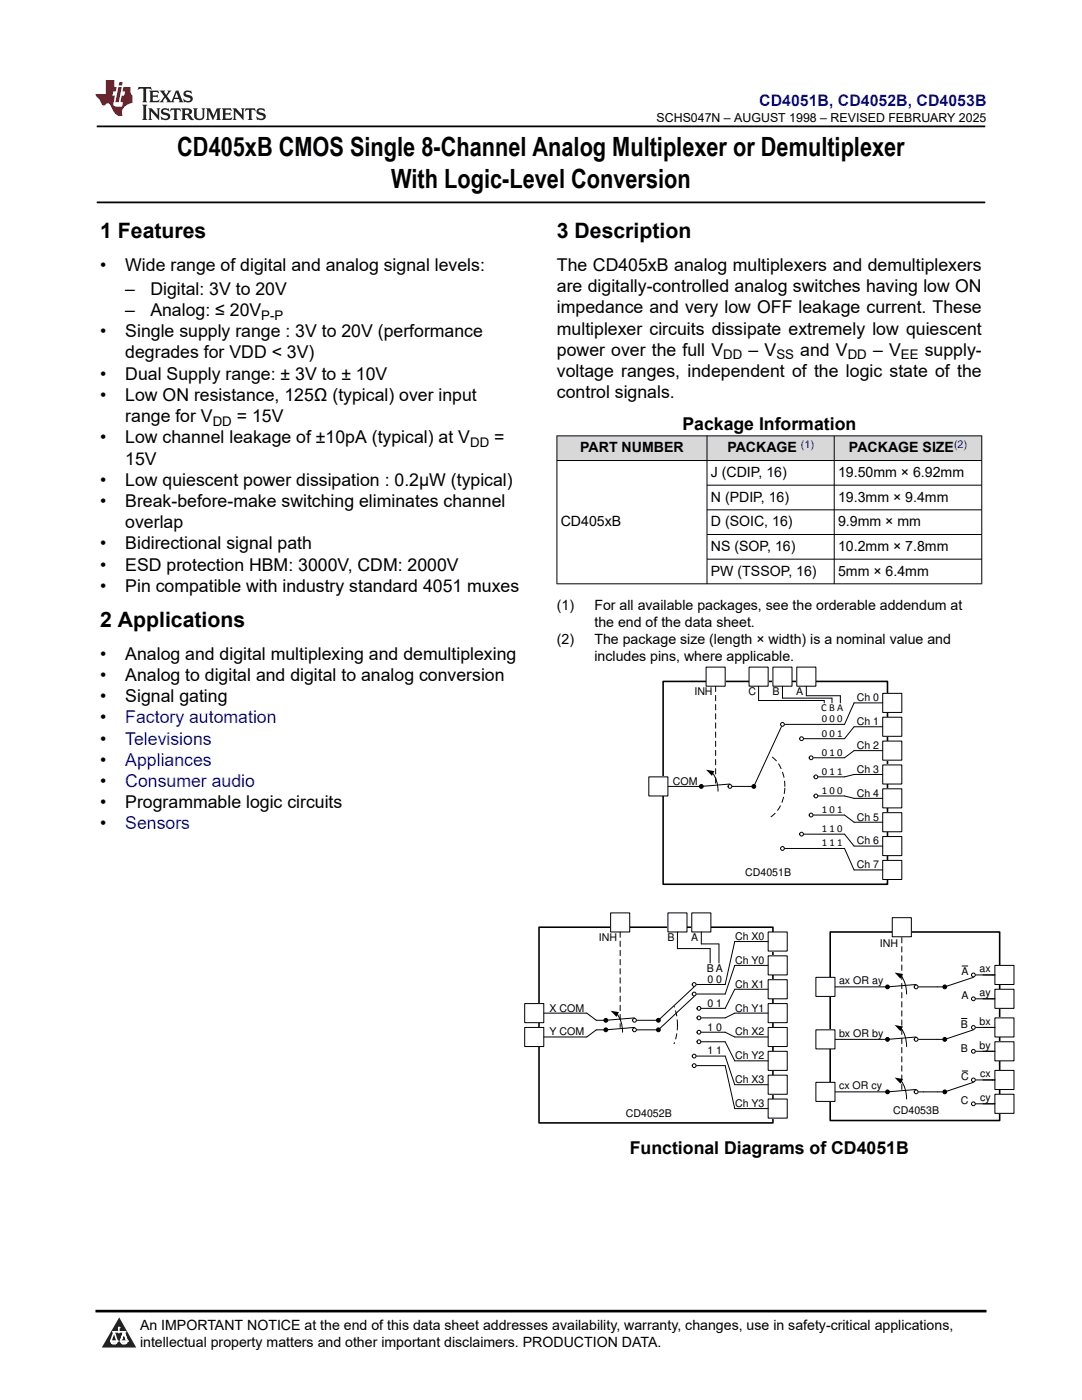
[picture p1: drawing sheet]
<svg xmlns="http://www.w3.org/2000/svg" width="216mm" height="279mm" viewBox="0 0 216 279" stroke-linecap="round" stroke-linejoin="round" font-family="sans-serif">
<path d="M19.3 25.2h177.3M19.3 40.4h177.3" fill="none" stroke="#000" stroke-width=".35"/>
<g fill="#d8d8d8">
<path d="M111.1 87h84.8v4.9h-84.8z" fill-rule="evenodd"/>
<path d="M111.2 87h29.8v4.8h-29.8z" fill-rule="evenodd"/>
<path d="M141.1 87h25.3v4.8h-25.3z" fill-rule="evenodd"/>
<path d="M166.5 87h29.3v4.8h-29.3z" fill-rule="evenodd"/>
</g>
<path d="M111.1 87h84.9M111.1 91.9h84.9M111.1 86.9v29.7M141.1 86.9v29.7M141.1 96.8h54.9M166.5 86.9v29.7M195.9 86.9v29.7M141.1 101.7h54.9M141.1 106.7h54.9M141.1 111.6h54.9M196 116.5h-84.9" fill="none" stroke="#000" stroke-width=".2"/>
<path d="M149 151.6a3.8 3.8 0 0 1 6.2 .6 8.5 8.5 0 0 1-.5 10.1 3.8 3.8 0 0 1-6.2-.6 8.5 8.5 0 0 1 .5-10.1z" fill="none" stroke="#000" stroke-width=".2" stroke-dasharray="1.1 .8"/>
<path d="M146.6 146h6.9v21.4h-6.9z" fill-rule="evenodd" fill="#fff"/>
<path d="M132.3 136h44.8v40.5h-44.8z" fill="none" stroke="#000" stroke-width=".32"/>
<path d="M140.9 133.1h3.8v3.8h-3.8z" fill-rule="evenodd" fill="#fff"/>
<g fill="none" stroke="#000" stroke-width=".2">
<path d="M140.9 133.1h3.8v3.8h-3.8zM142.2 154.3a5.7 5.7 0 0 1 1.1 3.6M145.7 156.5l-5.8 .4h-6.6M155.9 145l-5.5 11.9h-4.3M156.6 144.6h11.9M160.4 147.4h8.1M162.3 151.2h6.2M163.3 155h5.2M163.3 158.9h5.2M156.6 169.3h11.9M160.4 166.5h8.1M162.3 162.7h6.2"/>
<circle cx="139.9" cy="156.9" r=".38"/>
<circle cx="145.7" cy="156.9" r=".38"/>
<circle cx="150.4" cy="156.9" r=".38"/>
<circle cx="159.9" cy="147.4" r=".38"/>
<circle cx="161.8" cy="151.2" r=".38"/>
<circle cx="162.8" cy="155" r=".38"/>
<circle cx="162.8" cy="158.9" r=".38"/>
<circle cx="156.1" cy="169.3" r=".38"/>
<circle cx="159.9" cy="166.5" r=".38"/>
<circle cx="161.8" cy="162.7" r=".38"/>
</g>
<g fill="#000">
<path d="M140.9 153.6l1.7 .3-.5 .9z"/>
<circle cx="139.9" cy="156.9" r=".38"/>
<circle cx="150.4" cy="156.9" r=".38"/>
</g>
<path d="M176.1 138.4h3.8v3.8h-3.8z" fill-rule="evenodd" fill="#fff"/>
<path d="M176.1 138.4h3.8v3.8h-3.8z" fill="none" stroke="#000" stroke-width=".2"/>
<path d="M176.1 143.1h3.8v3.8h-3.8z" fill-rule="evenodd" fill="#fff"/>
<path d="M176.1 143.1h3.8v3.8h-3.8z" fill="none" stroke="#000" stroke-width=".2"/>
<path d="M176.1 147.9h3.8v3.8h-3.8z" fill-rule="evenodd" fill="#fff"/>
<path d="M176.1 147.9h3.8v3.8h-3.8z" fill="none" stroke="#000" stroke-width=".2"/>
<path d="M176.1 152.7h3.8v3.8h-3.8z" fill-rule="evenodd" fill="#fff"/>
<path d="M176.1 152.7h3.8v3.8h-3.8z" fill="none" stroke="#000" stroke-width=".2"/>
<path d="M176.1 157.4h3.8v3.8h-3.8z" fill-rule="evenodd" fill="#fff"/>
<path d="M176.1 157.4h3.8v3.8h-3.8z" fill="none" stroke="#000" stroke-width=".2"/>
<path d="M176.1 162.2h3.8v3.8h-3.8z" fill-rule="evenodd" fill="#fff"/>
<path d="M176.1 162.2h3.8v3.8h-3.8z" fill="none" stroke="#000" stroke-width=".2"/>
<path d="M176.1 166.9h3.8v3.9h-3.8z" fill-rule="evenodd" fill="#fff"/>
<path d="M176.1 166.9h3.8v3.9h-3.8z" fill="none" stroke="#000" stroke-width=".2"/>
<path d="M176.1 171.7h3.8v3.8h-3.8z" fill-rule="evenodd" fill="#fff"/>
<path d="M168.5 158.9l1.9 .4h5.7M176.1 140.3h-5.7l-1.9 4.3M176.1 145h-5.7l-1.9 2.4M176.1 149.8h-5.7l-1.9 1.4M176.1 154.6h-5.7l-1.9 .4M168.5 162.7l1.9 1.4h5.7M168.5 166.5l1.9 2.4h5.7M168.5 169.3l1.9 4.3h5.7M176.1 171.7h3.8v3.8h-3.8z" fill="none" stroke="#000" stroke-width=".2"/>
<path d="M142.8 136.9v19.6" fill="none" stroke="#000" stroke-width=".2" stroke-dasharray="1.1 .8"/>
<path d="M149.5 133.1h3.8v3.8h-3.8z" fill-rule="evenodd" fill="#fff"/>
<path d="M149.5 133.1h3.8v3.8h-3.8z" fill="none" stroke="#000" stroke-width=".2"/>
<path d="M154.2 133.1h3.8v3.8h-3.8z" fill-rule="evenodd" fill="#fff"/>
<path d="M154.2 133.1h3.8v3.8h-3.8z" fill="none" stroke="#000" stroke-width=".2"/>
<path d="M159 133.1h3.8v3.8h-3.8z" fill-rule="evenodd" fill="#fff"/>
<path d="M151.4 136.9v2.9h13.1v.5M156.1 136.9v2.4h9.9v1M159 133.1h3.8v3.8h-3.8zM160.9 136.9v2h6.8v1.4" fill="none" stroke="#000" stroke-width=".2"/>
<path d="M129.5 155h3.8v3.9h-3.8z" fill-rule="evenodd" fill="#fff"/>
<g fill="none" stroke="#000" stroke-width=".2">
<path d="M129.5 155h3.8v3.9h-3.8zM166.6 197h10M194.2 195l-5.7 2"/>
<circle cx="156.1" cy="144.6" r=".38"/>
<circle cx="188.5" cy="197" r=".38"/>
<circle cx="194.2" cy="194.6" r=".38"/>
</g>
<path d="M165.7 186h33.8v37.6h-33.8z" fill="none" stroke="#000" stroke-width=".32"/>
<circle cx="188.5" cy="197" r=".38" fill="#000"/>
<path d="M198.5 192.7h3.8v3.8h-3.8z" fill-rule="evenodd" fill="#fff"/>
<path d="M198.5 192.7h3.8v3.8h-3.8z" fill="none" stroke="#000" stroke-width=".2"/>
<path d="M198.5 197.4h3.8v3.8h-3.8z" fill-rule="evenodd" fill="#fff"/>
<path d="M198.5 197.4h3.8v3.8h-3.8z" fill="none" stroke="#000" stroke-width=".2"/>
<path d="M198.5 203.1h3.8v3.9h-3.8z" fill-rule="evenodd" fill="#fff"/>
<path d="M198.5 203.1h3.8v3.9h-3.8z" fill="none" stroke="#000" stroke-width=".2"/>
<path d="M198.5 207.9h3.8v3.8h-3.8z" fill-rule="evenodd" fill="#fff"/>
<path d="M198.5 207.9h3.8v3.8h-3.8z" fill="none" stroke="#000" stroke-width=".2"/>
<path d="M198.5 213.6h3.8v3.8h-3.8z" fill-rule="evenodd" fill="#fff"/>
<path d="M198.5 213.6h3.8v3.8h-3.8z" fill="none" stroke="#000" stroke-width=".2"/>
<path d="M198.5 218.4h3.8v3.8h-3.8z" fill-rule="evenodd" fill="#fff"/>
<path d="M198 194.6h.5M198 199.3h.5M198 205h.5M198 209.8h.5M198 215.5h.5M198.5 218.4h3.8v3.8h-3.8zM196.1 220.3h2.4" fill="none" stroke="#000" stroke-width=".2"/>
<path d="M162.8 195h3.8v3.9h-3.8z" fill-rule="evenodd" fill="#fff"/>
<g fill="none" stroke="#000" stroke-width=".2">
<path d="M162.8 195h3.8v3.9h-3.8zM194.7 194.6h3.8M194.7 199.3h3.8M166.6 207.4h10M194.2 205.5l-5.7 1.9"/>
<circle cx="194.2" cy="199.3" r=".38"/>
<circle cx="188.5" cy="207.4" r=".38"/>
<circle cx="194.2" cy="205" r=".38"/>
</g>
<circle cx="188.5" cy="207.4" r=".38" fill="#000"/>
<path d="M162.8 205.5h3.8v3.8h-3.8z" fill-rule="evenodd" fill="#fff"/>
<g fill="none" stroke="#000" stroke-width=".2">
<path d="M162.8 205.5h3.8v3.8h-3.8zM166.6 217.9h10M194.2 216l-5.7 1.9M194.7 205h3.8M194.7 209.8h3.8"/>
<circle cx="188.5" cy="217.9" r=".38"/>
<circle cx="194.2" cy="215.5" r=".38"/>
<circle cx="194.2" cy="209.8" r=".38"/>
</g>
<circle cx="188.5" cy="217.9" r=".38" fill="#000"/>
<path d="M162.8 216h3.8v3.8h-3.8z" fill-rule="evenodd" fill="#fff"/>
<g fill="none" stroke="#000" stroke-width=".2">
<path d="M179.8 194.8a5.7 5.7 0 0 1 1.1 3.6M182.8 196.5l-5.7 .5M192 192.8h1.1M196.1 194.6h1.9M196.1 199.3h1.9M162.8 216h3.8v3.8h-3.8zM179.8 205.3a5.7 5.7 0 0 1 1.1 3.6M179.8 215.7a5.7 5.7 0 0 1 1.1 3.6M182.8 207l-5.7 .4M182.8 217.4l-5.7 .5M183.3 207.4h3.8M183.3 217.9h.9"/>
<path d="M191.9 203.3h1M192 213.7h1.1M194.7 215.5h3.8M196.1 205h1.9M196.1 209.8h1.9M194.7 220.3h3.8"/>
<circle cx="177.1" cy="197" r=".38"/>
<circle cx="182.8" cy="197" r=".38"/>
<circle cx="177.1" cy="207.4" r=".38"/>
<circle cx="177.1" cy="217.9" r=".38"/>
<circle cx="182.8" cy="207.4" r=".38"/>
<circle cx="182.8" cy="217.9" r=".38"/>
<circle cx="194.2" cy="220.3" r=".38"/>
</g>
<g fill="#000">
<path d="M178.5 194.1l1.7 .3-.5 .9zM178.5 204.6l1.7 .3-.5 .9zM178.5 215.1l1.7 .2-.5 1z"/>
<circle cx="177.1" cy="197" r=".38"/>
<circle cx="177.1" cy="207.4" r=".38"/>
<circle cx="177.1" cy="217.9" r=".38"/>
</g>
<path d="M178 183.1h3.8v3.9h-3.8z" fill-rule="evenodd" fill="#fff"/>
<path d="M178 183.1h3.8v3.9h-3.8zM183.3 197h4.7M184.2 217.9h3.8M187.1 207.4h.9" fill="none" stroke="#000" stroke-width=".2"/>
<path d="M129.8 199a2.41 2.41 0 0 1 4.1 .7 10.2 10.2 0 0 1 0 9.8 2.51 2.51 0 0 1-2.3 1.5 2.51 2.51 0 0 1-2.3-1.5 10.1 10.1 0 0 1 0-9.8zM179.9 217.4v-30.4" fill="none" stroke="#000" stroke-width=".2" stroke-dasharray="1.1 .8"/>
<g fill="#fff">
<path d="M130.9 196.5h4.8v4.3h-4.8z" fill-rule="evenodd"/>
<path d="M127.6 192.7h4.7v21.4h-4.7z" fill-rule="evenodd"/>
</g>
<path d="M107.6 185h46.6v39.1h-46.6z" fill="none" stroke="#000" stroke-width=".32"/>
<path d="M121.8 182.2h3.9v3.8h-3.9z" fill-rule="evenodd" fill="#fff"/>
<g fill="none" stroke="#000" stroke-width=".2">
<path d="M121.8 182.2h3.9v3.8h-3.9zM138.5 197l-7.1 6.6h-4.3M123.1 202.4a5.7 5.7 0 0 1 1.1 3.6M126.6 203.1l-5.7 .5h-1.9"/>
<circle cx="138.5" cy="196.5" r=".38"/>
<circle cx="138.5" cy="198.4" r=".38"/>
<circle cx="120.9" cy="203.6" r=".38"/>
<circle cx="126.6" cy="203.6" r=".38"/>
<circle cx="131.4" cy="203.6" r=".38"/>
<circle cx="138.5" cy="212.7" r=".38"/>
<circle cx="138.5" cy="210.8" r=".38"/>
<circle cx="139.5" cy="203.1" r=".38"/>
<circle cx="139.5" cy="201.2" r=".38"/>
</g>
<g fill="#000">
<path d="M121.8 201.7l1.7 .3-.5 .9z"/>
<circle cx="120.9" cy="203.6" r=".38"/>
<circle cx="131.4" cy="203.6" r=".38"/>
</g>
<path d="M123.7 186v19" fill="none" stroke="#000" stroke-width=".2" stroke-dasharray="1.1 .8"/>
<path d="M104.7 200.3h3.8v3.8h-3.8z" fill-rule="evenodd" fill="#fff"/>
<g fill="none" stroke="#000" stroke-width=".2">
<path d="M138.5 198.9l-7.1 6.6h-4.3M104.7 200.3h3.8v3.8h-3.8zM108.5 202.2h8.6M126.6 205l-5.7 .5h-1.9"/>
<circle cx="120.9" cy="205.5" r=".38"/>
<circle cx="126.6" cy="205.5" r=".38"/>
<circle cx="131.4" cy="205.5" r=".38"/>
</g>
<g fill="#000">
<circle cx="120.9" cy="205.5" r=".38"/>
<circle cx="131.4" cy="205.5" r=".38"/>
</g>
<path d="M104.7 205h3.8v3.9h-3.8z" fill-rule="evenodd" fill="#fff"/>
<path d="M139 196.5h5.7M139 198.4h5.7M104.7 205h3.8v3.9h-3.8zM117.1 202.2l1.9 1.4M119 205.5l-1.9 1.5h-8.6M139 210.8h5.7M139 212.7h5.7M139.9 201.2h4.8M139.9 203.1h4.8" fill="none" stroke="#000" stroke-width=".2"/>
<path d="M129.9 208.4h4.8v4.3h-4.8z" fill-rule="evenodd" fill="#fff"/>
<g fill="none" stroke="#000" stroke-width=".2">
<path d="M139.9 206h4.8M139.9 207.9h4.8"/>
<circle cx="139.5" cy="206" r=".38"/>
<circle cx="139.5" cy="207.9" r=".38"/>
</g>
<path d="M153.3 186h3.8v3.8h-3.8z" fill-rule="evenodd" fill="#fff"/>
<path d="M153.3 186h3.8v3.8h-3.8z" fill="none" stroke="#000" stroke-width=".2"/>
<path d="M153.3 190.8h3.8v3.8h-3.8z" fill-rule="evenodd" fill="#fff"/>
<path d="M153.3 190.8h3.8v3.8h-3.8z" fill="none" stroke="#000" stroke-width=".2"/>
<path d="M153.3 195.5h3.8v3.8h-3.8z" fill-rule="evenodd" fill="#fff"/>
<path d="M153.3 195.5h3.8v3.8h-3.8z" fill="none" stroke="#000" stroke-width=".2"/>
<path d="M153.3 200.3h3.8v3.8h-3.8z" fill-rule="evenodd" fill="#fff"/>
<path d="M153.3 200.3h3.8v3.8h-3.8z" fill="none" stroke="#000" stroke-width=".2"/>
<path d="M153.3 205h3.8v3.9h-3.8z" fill-rule="evenodd" fill="#fff"/>
<path d="M153.3 205h3.8v3.9h-3.8z" fill="none" stroke="#000" stroke-width=".2"/>
<path d="M153.3 209.8h3.8v3.8h-3.8z" fill-rule="evenodd" fill="#fff"/>
<path d="M153.3 209.8h3.8v3.8h-3.8z" fill="none" stroke="#000" stroke-width=".2"/>
<path d="M153.3 214.6h3.8v3.8h-3.8z" fill-rule="evenodd" fill="#fff"/>
<path d="M153.3 214.6h3.8v3.8h-3.8z" fill="none" stroke="#000" stroke-width=".2"/>
<path d="M153.3 219.3h3.8v3.8h-3.8z" fill-rule="evenodd" fill="#fff"/>
<path d="M146.6 187.9h6.7M146.6 192.7h6.7M146.6 197.4h6.7M146.6 202.2h6.7M146.6 207h6.7M146.6 211.7h6.7M146.6 216.5h6.7M153.3 219.3h3.8v3.8h-3.8zM146.6 221.2h6.7" fill="none" stroke="#000" stroke-width=".2"/>
<path d="M138 182.2h3.8v3.8h-3.8z" fill-rule="evenodd" fill="#fff"/>
<path d="M138 182.2h3.8v3.8h-3.8zM139.9 186v2.4" fill="none" stroke="#000" stroke-width=".2"/>
<path d="M133.3 182.2h3.8v3.8h-3.8z" fill-rule="evenodd" fill="#fff"/>
<g fill="none" stroke="#000" stroke-width=".2">
<path d="M133.3 182.2h3.8v3.8h-3.8zM135.2 189.3h6.5v2.9M135.2 186v3.3M139.9 188.4h3.6M143.5 188.4v3.8M146.6 187.9l-1.9 8.6M146.6 197.4l-1.9 3.8M146.6 192.7l-1.9 5.7M144.7 206l1.9 1M144.7 207.9l1.9 3.8M144.7 210.8l1.9 5.7M144.7 212.7l1.9 8.5"/>
<path d="M146.6 202.2l-1.9 .9"/>
</g>
<path d="M0 0h215.9v23.8h-215.9z" fill-rule="evenodd" fill="#fff"/>
<path d="M27.7 17.4l-.2 .6 .5-.3h.6v.2v2.1l-.2 .4h1l-.2-.4v-2.1v-.2h.5l.5 .3-.1-.6zM29.8 18.1l.2 .4v1.5l-.2 .4h1.9l.1-.6a1.08 1.08 0 0 1-1.3 .2v-.7h.6l.4 .2v-.6l-.4 .2h-.6v-.6l.2-.1a1 1 0 0 1 1 .2l-.1-.5zM31.8 18.1l1 1.1-1 1.2h.9l-.2-.2 .4-.7 .5 .7-.2 .2h1.6l-.2-.2 .1-.4h1l.1 .4-.1 .2h.9l-.2-.3-.8-2h-.5l-1 2.2-.8-1.1 .9-1.1h-.8l.2 .2-.5 .7-.3-.7 .1-.2zM35.2 18.5l.4 1h-.8zM36.8 18.2a.65 .65 0 0 0-.2 .8 .65 .65 0 0 0 .6 .4l.7 .2 .1 .2a.79 .79 0 0 1-.7 .4 .79 .79 0 0 1-.7-.5l.1 .7 .2-.1a.93 .93 0 0 0 1.1 .1 .93 .93 0 0 0 .4-1 1.46 1.46 0 0 0-1.2-.6l-.1-.3a1.09 1.09 0 0 1 1.2 .2l-.2-.6-.1 .1-.6-.2zM28.4 20.9l.2 .4v2.3l-.2 .3h1l-.2-.3v-2.3l.2-.4zM29.6 21.6l.2 .4v1.6l-.2 .3h.8l-.3-.3v-1.4l1.7 1.8v-2l.2-.4h-.8l.2 .2 .1 1.1-1.2-1.3zM32.3 21.8a.65 .65 0 0 0-.2 .7 .65 .65 0 0 0 .7 .4l.6 .2 .1 .2a.79 .79 0 0 1-.7 .4 .79 .79 0 0 1-.7-.5l.1 .7 .2-.1a.93 .93 0 0 0 1.1 .1 .93 .93 0 0 0 .4-.9 1.46 1.46 0 0 0-1.2-.6l-.1-.4a1.09 1.09 0 0 1 1.2 .2l-.2-.6-.1 .1-.6-.1zM34.1 21.6l-.1 .7a.63 .63 0 0 1 .7-.4l.1 1.7-.3 .3h1l-.2-.3v-1.7a.66 .66 0 0 1 .8 .4l-.1-.7zM36.2 21.6l.2 .4v1.6l-.2 .3h.9l-.2-.2v-.7h.5l.1 .2a.79 .79 0 0 0 1.2 .6l-1-.9a.61 .61 0 0 0 .6-.6 .61 .61 0 0 0-.5-.6zM36.9 21.9h.2a.47 .47 0 0 1 .5 .1 .47 .47 0 0 1 .1 .5l-.2 .2h-.6zM38.5 21.6l.2 .2a2.27 2.27 0 0 0 .4 2 1.04 1.04 0 0 0 1.7-.7v-1.3l.2-.2h-.8l.2 .4v1.1a.6 .6 0 0 1-.6 .6 .6 .6 0 0 1-.6-.6v-1.1l.3-.4zM41.1 21.6l.2 .4v1.6l-.2 .3h.7l-.2-.3v-1.5l.9 1.9 .8-1.9v1.5l-.2 .3h1l-.3-.3v-1.6l.3-.4h-.8l-.7 1.5-.7-1.5zM44.3 21.6l.2 .4v1.6l-.2 .3h1.9l.1-.5a1.09 1.09 0 0 1-1.3 .1v-.6h.6l.4 .1v-.6l-.4 .2h-.6v-.6l.2-.1a1.01 1.01 0 0 1 1 .3l-.1-.6zM46.4 21.6l.3 .4v1.6l-.3 .3h.8l-.2-.3v-1.4l1.6 1.8v-2l.2-.4h-.7l.2 .2v1.1l-1.2-1.3zM49 21.6l-.1 .7a.63 .63 0 0 1 .8-.4v1.7l-.3 .3h1l-.2-.3v-1.7a.66 .66 0 0 1 .8 .4l-.1-.7zM51.4 21.8a.65 .65 0 0 0-.2 .7 .65 .65 0 0 0 .6 .4l.6 .2 .2 .2a.79 .79 0 0 1-.8 .4 .79 .79 0 0 1-.6-.5l.1 .7 .2-.1a.93 .93 0 0 0 1 .1 .93 .93 0 0 0 .5-.9 1.46 1.46 0 0 0-1.3-.6l-.1-.4a1.09 1.09 0 0 1 1.3 .2l-.2-.6-.2 .1-.5-.1z" fill="#231f20"/>
<path d="M21.1 16v2.8h-2.1l.1 .3 .9 1a.95 .95 0 0 0 .9 .9 .59 .59 0 0 1 .6-.4 .59 .59 0 0 1 .5 .4l.4 .8a1.59 1.59 0 0 0 2.1 1.3 1.61 1.61 0 0 1 1-2.2l1-.4-.1-1.5a1.59 1.59 0 0 1-.4-1.6h-1.4l-.2 .9h.5l-.1 .8h-.5l-.2 1v.2l.4 .1-.2 .9h-.6a.73 .73 0 0 1-1.1-.7l.3-1.5h-.5l.2-.8h.5l.2-.9h-.5v-1.4zM23.6 17.4l-.6 3h.7l.6-3zM23.8 16.4l-.1 .7h.7l.1-.7z" fill="#ed1c24"/>
<path d="M0 261.4h215.9v18h-215.9z" fill-rule="evenodd" fill="#fff"/>
<path d="M23.8 262.9l3.4 6h-6.9z" fill="#231f20"/>
<path d="M22.1 267.7h1.3l-.4 .5h-.3a.55 .55 0 0 1-.6-.5z" fill-rule="evenodd" fill="#fff"/>
<path d="M22.1 267.7h1.3l-.4 .5h-.3a.55 .55 0 0 1-.6-.5z" fill="none" stroke="#231f20" stroke-width=".34"/>
<path d="M22.1 267.7h1.3l-.4 .5h-.5zM23.7 265.9h.1M23.7 264.9v1z" fill="none" stroke="#fff" stroke-width=".34"/>
<circle cx="23.7" cy="264.9" r=".17" fill="#fff"/>
<path d="M22.6 265.8h.1M22.6 265.8h2.3z" fill="none" stroke="#fff" stroke-width=".34"/>
<circle cx="24.9" cy="265.8" r=".17" fill="#fff"/>
<path d="M24 267.7h.1" fill="none" stroke="#fff" stroke-width=".34"/>
<path d="M24.7 265.8l-.7 1.9z" fill="#fff"/>
<path d="M24.7 265.8l-.7 1.9z" fill="none" stroke="#fff" stroke-width=".34"/>
<path d="M24.7 265.8l.7 1.9z" fill="#fff"/>
<path d="M24.7 265.8l.7 1.9zM25.3 267.7h.1" fill="none" stroke="#fff" stroke-width=".34"/>
<circle cx="22.1" cy="267.7" r=".17" fill="#fff"/>
<path d="M22.8 265.8l-.7 1.9zM22.8 265.8l.6 1.9z" fill="none" stroke="#fff" stroke-width=".34"/>
<circle cx="23.4" cy="267.7" r=".17" fill="#fff"/>
<path d="M24.1 267.7h1.3a.65 .65 0 0 1-.6 .5 .65 .65 0 0 1-.7-.5z" fill-rule="evenodd" fill="#fff"/>
<path d="M24.1 267.7h1.3a.65 .65 0 0 1-.6 .5 .65 .65 0 0 1-.7-.5z" fill="none" stroke="#231f20" stroke-width=".34"/>
<path d="M24 267.7h.1M24.1 267.7h1.3l-.4 .5h-.5z" fill="none" stroke="#fff" stroke-width=".34"/>
<circle cx="25.4" cy="267.7" r=".17" fill="#fff"/>
<path d="M19 261.7h177.8" fill="none" stroke="#000" stroke-width=".53"/>
<g font-size="5.3">
<text x="35.4" y="31.2">CD405xB CMOS Single 8-Channel Analog Multiplexer or Demultiplexer</text>
<text x="78.1" y="37.5">With Logic-Level Conversion</text>
</g>
<g font-size="4.2">
<text x="20" y="47.5">1 Features</text>
<text x="111.1" y="47.5">3 Description</text>
<text x="20" y="125.1">2 Applications</text>
</g>
<g font-size="3.5">
<text x="20" y="54.1">•</text>
<text x="25" y="54.1">Wide range of digital and analog signal levels:</text>
<text x="25" y="58.8">–</text>
<text x="30" y="58.8">Digital: 3V to 20V</text>
<text x="111.1" y="54.1">The CD405xB analog multiplexers and demultiplexers</text>
<text x="111.1" y="58.3">are digitally-controlled analog switches having low ON</text>
<text x="25" y="63.1">–</text>
<text x="30" y="63.1">Analog: ≤ 20V</text>
<text x="111.1" y="62.5">impedance and very low OFF leakage current. These</text>
<text x="20" y="67.3">•</text>
<text x="25" y="67.3">Single supply range : 3V to 20V (performance</text>
<text x="25" y="71.5">degrades for VDD &lt; 3V)</text>
<text x="111.1" y="66.8">multiplexer circuits dissipate extremely low quiescent</text>
<text x="111.1" y="71">power over the full V</text>
<text x="149.4" y="71">– V</text>
<text x="159.7" y="71">and V</text>
<text x="174.2" y="71">– V</text>
<text x="184.5" y="71">supply-</text>
<text x="20" y="75.8">•</text>
<text x="25" y="75.8">Dual Supply range: ± 3V to ± 10V</text>
<text x="111.1" y="75.2">voltage ranges, independent of the logic state of the</text>
<text x="20" y="80">•</text>
<text x="25" y="80">Low ON resistance, 125Ω (typical) over input</text>
<text x="111.1" y="79.5">control signals.</text>
<text x="20" y="88.5">•</text>
<text x="25" y="84.2">range for V</text>
<text x="25" y="88.5">Low channel leakage of ±10pA (typical) at V</text>
<text x="47.3" y="84.2">= 15V</text>
<text x="98.6" y="88.5">=</text>
<text x="136.2" y="85.8">Package Information</text>
<text x="25" y="92.7">15V</text>
<text x="20" y="96.9">•</text>
<text x="20" y="101.2">•</text>
<text x="25" y="96.9">Low quiescent power dissipation : 0.2µW (typical)</text>
<text x="25" y="101.2">Break-before-make switching eliminates channel</text>
<text x="25" y="105.4">overlap</text>
<text x="20" y="109.6">•</text>
<text x="20" y="113.9">•</text>
<text x="25" y="109.6">Bidirectional signal path</text>
<text x="25" y="113.9">ESD protection HBM: 3000V, CDM: 2000V</text>
<text x="20" y="118.1">•</text>
<text x="25" y="118.1">Pin compatible with industry standard 4051 muxes</text>
<text x="20" y="131.6">•</text>
<text x="25" y="131.6">Analog and digital multiplexing and demultiplexing</text>
<text x="20" y="135.9">•</text>
<text x="25" y="135.9">Analog to digital and digital to analog conversion</text>
<text x="20" y="140.1">•</text>
<text x="25" y="140.1">Signal gating</text>
<text x="20" y="144.3">•</text>
<text x="20" y="148.6">•</text>
<text x="20" y="152.8">•</text>
<text x="20" y="157">•</text>
<text x="20" y="161.3">•</text>
<text x="25" y="161.3">Programmable logic circuits</text>
<text x="20" y="165.5">•</text>
<text x="125.7" y="230.3">Functional Diagrams of CD4051B</text>
</g>
<g font-size="3.5" fill="#00f">
<text x="25" y="144.3">Factory automation</text>
<text x="25" y="148.6">Televisions</text>
<text x="25" y="152.8">Appliances</text>
<text x="25" y="157">Consumer audio</text>
<text x="25" y="165.5">Sensors</text>
</g>
<text font-size="3.2" fill="#00f" x="151.5" y="21.1">CD4051B, CD4052B, CD4053B</text>
<g font-size="2.8">
<text x="115.8" y="90.3">PART NUMBER</text>
<text x="141.8" y="95.2">J (CDIP, 16)</text>
<text x="145.1" y="90.3">PACKAGE</text>
<text x="167.2" y="95.2">19.50mm × 6.92mm</text>
<text x="169.4" y="90.3">PACKAGE SIZE</text>
<text x="141.8" y="100.1">N (PDIP, 16)</text>
<text x="167.2" y="100.1">19.3mm × 9.4mm</text>
<text x="111.9" y="105">CD405xB</text>
<text x="141.8" y="105">D (SOIC, 16)</text>
<text x="167.2" y="105">9.9mm × mm</text>
<text x="141.8" y="109.9">NS (SOP, 16)</text>
<text x="167.2" y="109.9">10.2mm × 7.8mm</text>
<text x="141.8" y="114.9">PW (TSSOP, 16)</text>
<text x="167.2" y="114.9">5mm × 6.4mm</text>
<text x="111.1" y="121.7">(1)</text>
<text x="118.6" y="121.7">For all available packages, see the orderable addendum at</text>
<text x="118.6" y="125.1">the end of the data sheet.</text>
<text x="111.1" y="128.4">(2)</text>
<text x="118.6" y="128.4">The package size (length × width) is a nominal value and</text>
<text x="118.6" y="131.8">includes pins, where applicable.</text>
<text x="27.9" y="265.5">An IMPORTANT NOTICE at the end of this data sheet addresses availability, warranty, changes, use in safety-critical applications,</text>
<text x="27.9" y="268.9">intellectual property matters and other important disclaimers. PRODUCTION DATA.</text>
</g>
<g font-size="2.6">
<text x="52.1" y="63.8">P-P</text>
<text x="144.3" y="71.7">DD</text>
<text x="154.9" y="71.7">SS</text>
<text x="169.2" y="71.7">DD</text>
<text x="179.8" y="71.7">EE</text>
<text x="42.5" y="84.9">DD</text>
<text x="93.8" y="89.2">DD</text>
</g>
<text font-size="2.5" x="131" y="24.3">SCHS047N – AUGUST 1998 – REVISED FEBRUARY 2025</text>
<g font-size="2.1" fill="#00f">
<text x="159.8" y="89.3">(1)</text>
<text x="190.4" y="89.3">(2)</text>
</g>
<g font-size="2.1">
<text x="138.6" y="138.8">INH</text>
<text x="149.4" y="138.8">C</text>
<text x="154.1" y="138.8">B</text>
<text x="158.9" y="138.8">A</text>
<text x="163.8" y="141.9">C B A</text>
<text x="170.9" y="140">Ch 0</text>
<text x="164" y="144.1">0 0 0</text>
<text x="164" y="147">0 0 1</text>
<text x="170.9" y="144.7">Ch 1</text>
<text x="170.9" y="149.5">Ch 2</text>
<text x="164" y="150.8">0 1 0</text>
<text x="164" y="154.6">0 1 1</text>
<text x="170.9" y="154.2">Ch 3</text>
<text x="134.3" y="156.6">COM</text>
<text x="164" y="158.4">1 0 0</text>
<text x="170.9" y="159">Ch 4</text>
<text x="164" y="162.2">1 0 1</text>
<text x="164" y="166">1 1 0</text>
<text x="170.9" y="163.8">Ch 5</text>
<text x="164" y="168.9">1 1 1</text>
<text x="170.9" y="168.5">Ch 6</text>
<text x="170.9" y="173.3">Ch 7</text>
<text x="148.7" y="174.7">CD4051B</text>
<text x="119.5" y="187.8">INH</text>
<text x="133.2" y="187.8">B</text>
<text x="137.9" y="187.8">A</text>
<text x="146.7" y="187.6">Ch X0</text>
<text x="175.6" y="189">INH</text>
<text x="141" y="194">BA</text>
<text x="141.2" y="196.2">0 0</text>
<text x="146.7" y="192.3">Ch Y0</text>
<text x="146.7" y="197.1">Ch X1</text>
<text x="167.4" y="196.4">ax OR ay</text>
<text x="191.9" y="194.6">A</text>
<text x="195.4" y="194">ax</text>
<text x="109.7" y="201.9">X COM</text>
<text x="141.2" y="200.9">0 1</text>
<text x="146.7" y="201.9">Ch Y1</text>
<text x="191.9" y="199.4">A</text>
<text x="195.4" y="198.8">ay</text>
<text x="109.7" y="206.6">Y COM</text>
<text x="141.2" y="205.7">1 0</text>
<text x="146.7" y="206.6">Ch X2</text>
<text x="167.4" y="206.9">bx OR by</text>
<text x="191.7" y="209.9">B</text>
<text x="191.7" y="205.1">B</text>
<text x="195.4" y="204.5">bx</text>
<text x="195.4" y="209.3">by</text>
<text x="141.2" y="210.4">1 1</text>
<text x="146.7" y="211.4">Ch Y2</text>
<text x="191.8" y="215.6">C</text>
<text x="195.6" y="215">cx</text>
<text x="146.7" y="216.2">Ch X3</text>
<text x="146.7" y="220.9">Ch Y3</text>
<text x="167.4" y="217.4">cx OR cy</text>
<text x="191.8" y="220.3">C</text>
<text x="195.6" y="219.7">cy</text>
<text x="124.9" y="222.8">CD4052B</text>
<text x="178.2" y="222.4">CD4053B</text>
</g>
</svg>
